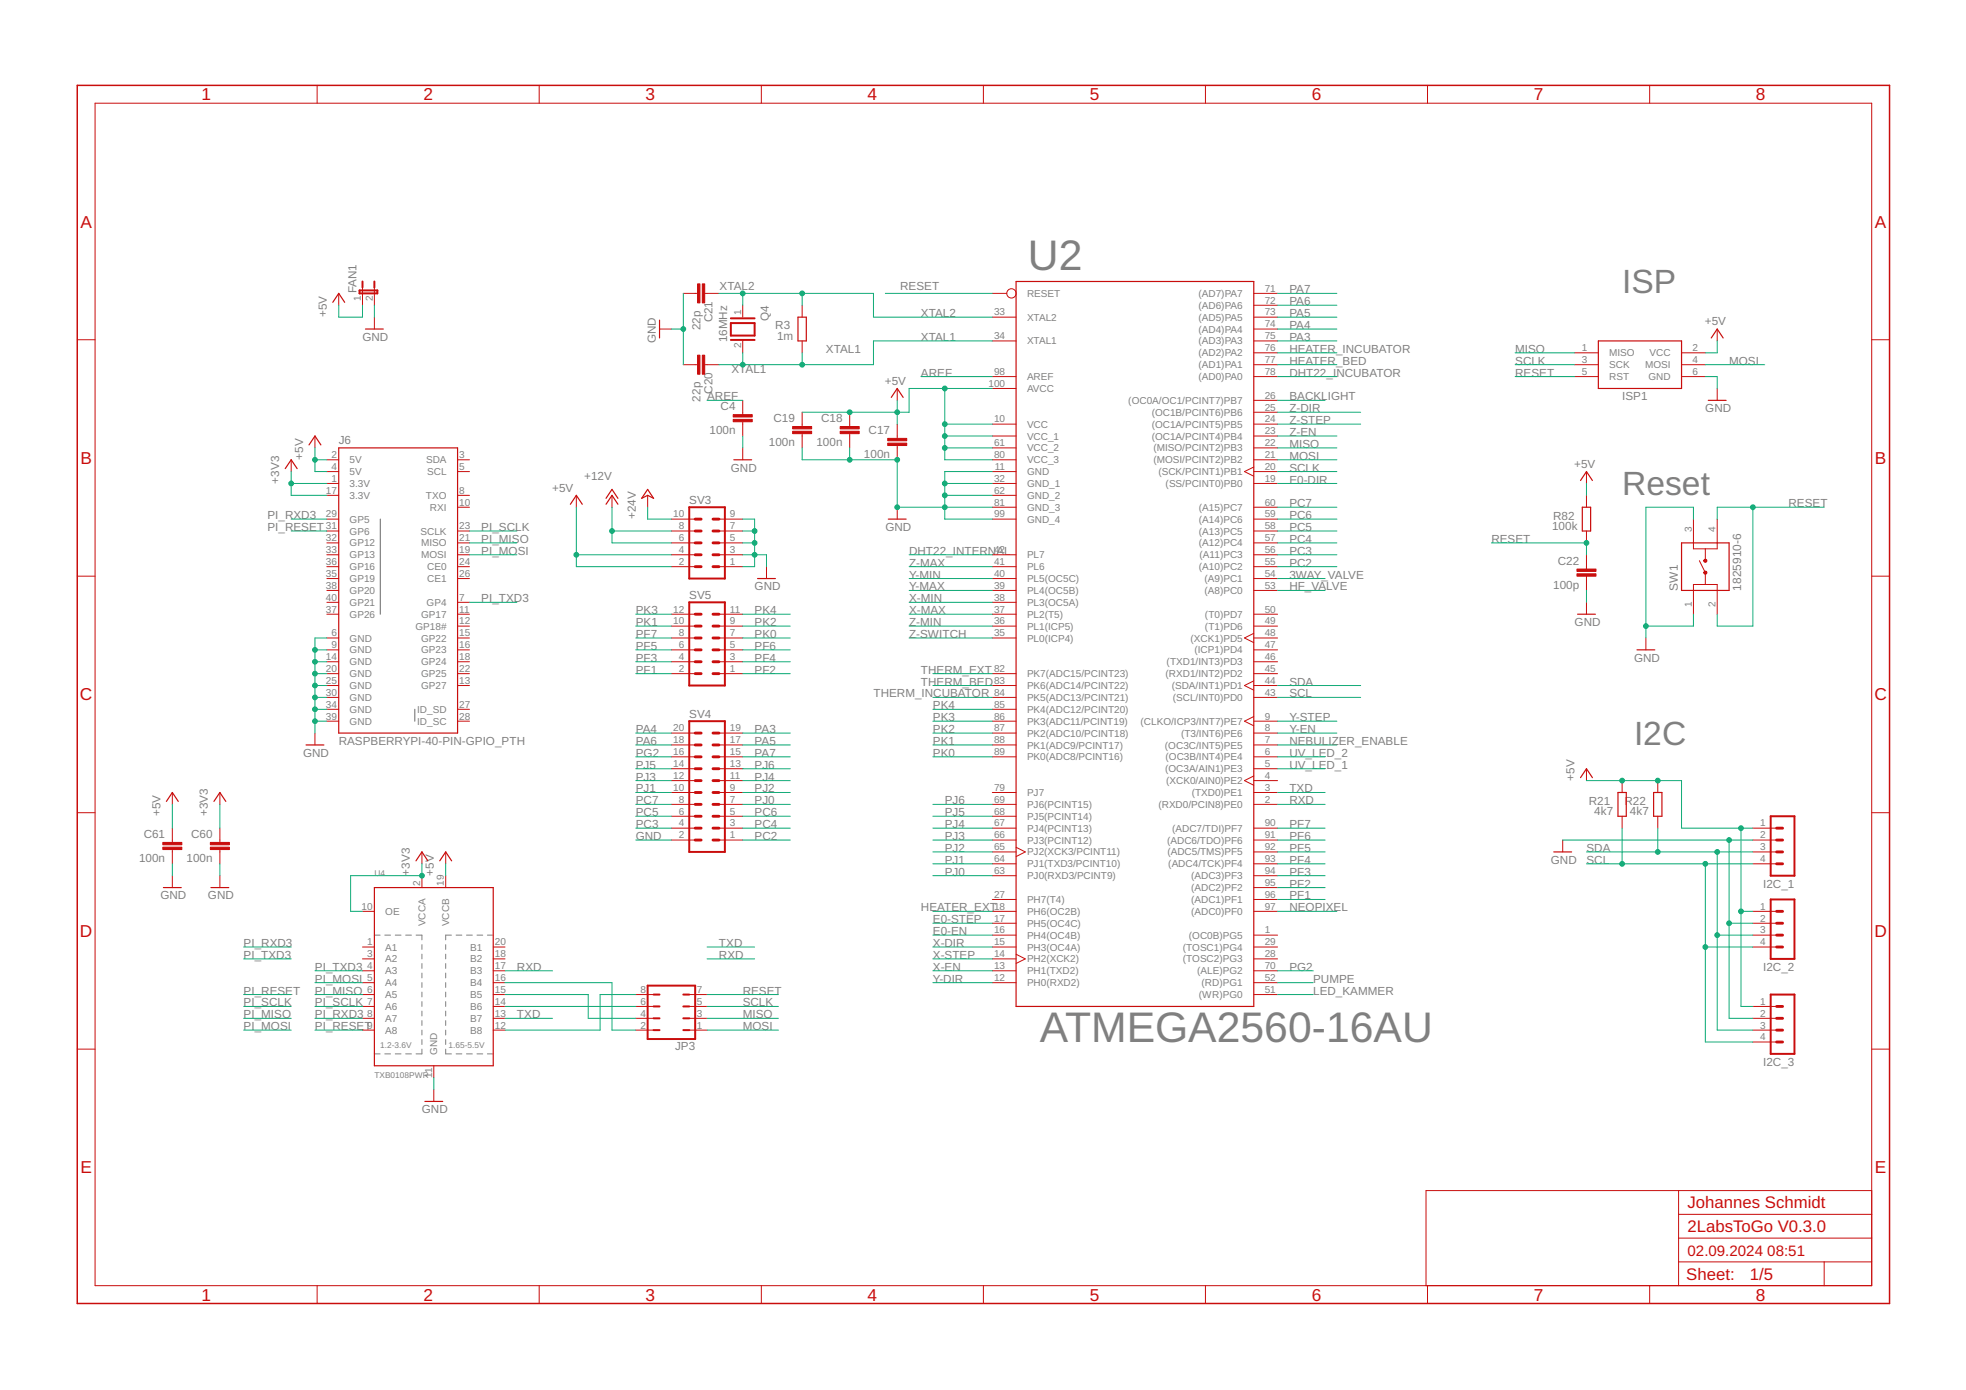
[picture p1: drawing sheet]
<svg xmlns="http://www.w3.org/2000/svg" width="420mm" height="297mm" viewBox="0 0 420 297" stroke-linecap="round" stroke-linejoin="round" font-family="sans-serif">
<g fill="none" stroke="#808080" stroke-width=".21">
<path d="M80 199.8h1.2M82.2 199.8h1.3M84.5 199.8h1.2M86.7 199.8h1.2M88.9 199.8h1.3v1.1M96.5 199.8h-1.3v1.1M97.5 199.8h1.2M99.7 199.8h1.2M101.9 199.8h1.3M104.2 199.8h1.2M90.2 201.9v1M90.2 203.9v1"/>
<path d="M90.2 205.9v1M90.2 207.9v1.1M90.2 210v1M90.2 212v1M90.2 214v1.1M90.2 216.1v1M90.2 218.1v1M95.2 201.9v1M95.2 203.9v1M95.2 205.9v1M95.2 207.9v1.1M95.2 210v1"/>
<path d="M95.2 212v1M95.2 214v1.1M95.2 216.1v1M95.2 218.1v1M80 225.2h1.2M82.2 225.2h1.3M84.5 225.2h1.2M86.7 225.2h1.2M90.2 224.2v1h-1.3M90.2 220.1v1.1M90.2 222.2v1M95.2 224.2v1h1.3"/>
<path d="M95.2 220.1v1.1M95.2 222.2v1M97.5 225.2h1.2M99.7 225.2h1.2M101.9 225.2h1.3M104.2 225.2h1.2"/>
</g>
<path d="M81.3 110.9v20.4M88.6 151.6v2.5" fill="none" stroke="#808080" stroke-width=".25"/>
<g fill="none" stroke="#c90d0c" stroke-width=".25">
<path d="M71.1 64.6l1.3-1.9 1.3 1.9M78.1 70.3h3.8M140.9 68.4v3.8M170.5 67.8h1.8v5.1h-1.8zM217.1 60.2h50.8v154.9h-50.8zM341.6 72.9h17.8v10.1h-17.8zM365.7 72.2l1.3-1.9 1.3 1.9M66 95.1l1.3-1.9 1.3 1.9M72.4 95.7h25.4v61h-25.4zM156.8 98.3h3.8M190.5 84.9l1.2-1.9 1.3 1.9M365.1 85.6h3.8"/>
<path d="M61 100.1l1.2-1.8 1.3 1.8M121.9 107.8l1.3-1.9 1.2 1.9M129.5 107.8l1.3-1.9 1.3 1.9M129.5 106.5l1.3-1.9 1.3 1.9M138.4 104.6l1.3 1.9-1.3-.6-1.3 .6zM189.8 110.9h3.9M337.8 102.7l1.2-1.9 1.3 1.9M338.2 108.4h1.7v5.1h-1.7zM359.4 116h10.1v10.2h-10.1zM161.9 123.6h3.8M337.1 131.3h3.9M349.8 138.9h3.9"/>
<path d="M65.4 159.2h3.8M35.6 171.3l1.2-1.9 1.3 1.9M45.7 171.3l1.3-1.9 1.3 1.9M337.8 166.2l1.2-1.9 1.3 1.9M345.8 169.4h1.8v5h-1.8zM353.4 169.4h1.8v5h-1.8zM34.9 189.7h3.8M45.1 189.7h3.8M80 189.7h25.4v38.1h-25.4zM88.9 184l1.3-1.9 1.2 1.9M94 184l1.2-1.9 1.3 1.9M332.1 182.1h3.8"/>
<path d="M90.8 235.4h3.8"/>
</g>
<g fill="none" stroke="#c90d0c" stroke-width=".21">
<path d="M67.8 18.2v3.9M115.2 18.2v3.9M162.7 18.2v3.9M210.2 18.2v3.9M257.6 18.2v3.9M305.1 18.2v3.9M352.6 18.2v3.9M20.3 22.1h379.7v252.6h-379.7zM16.5 72.6h3.8M72.4 62.7v2.5M77.5 61.4v3.8M80 61.4v3.8"/>
<path d="M80 67.8v2.5M140.9 70.3h2.6M146 77.9h3.1M146 62.7h3.1M150.6 77.9h3M150.6 62.7h3M158.7 65.2v2.6M158.7 72.9v2.5M171.4 65.2v2.6M171.4 72.9v2.5M212.1 62.7h3.1M212.1 67.8h5"/>
<path d="M212.1 72.9h5M267.9 77.9h5.1M267.9 62.7h5.1M267.9 70.3h5.1M267.9 67.8h5.1M267.9 72.9h5.1M267.9 65.2h5.1M267.9 75.4h5.1M336.5 77.9h5.1M336.5 75.4h5.1M359.4 77.9h5M359.4 75.4h5"/>
<path d="M367 70.3v2.6M400 72.6h3.8M62.2 98.3v2.5M67.3 93.2v2.5M69.8 98.3h2.6M97.8 98.3h2.5M158.7 85.6v3M158.7 90.1v3.1M158.7 95.7v2.6M171.4 88.1v3M171.4 92.7v3M181.6 88.1v3"/>
<path d="M181.6 92.7v3M191.7 83v2.6M191.7 90.6v3.1M191.7 95.2v3.1M212.1 80.5h5M212.1 83h5M212.1 90.6h5M212.1 93.2h5M212.1 95.7h5M212.1 98.3h5M267.9 80.5h5.1M267.9 90.6h5.1"/>
<path d="M267.9 93.2h5.1M267.9 95.7h5.1M267.9 98.3h5.1M267.9 85.6h5.1M267.9 88.1h5.1M267.9 99.8l-1.9 1 1.9 1M336.5 80.5h5.1M359.4 80.5h5M367 83v2.6M69.8 110.9h2.6M69.8 100.8h2.6M69.8 103.3h2.6"/>
<path d="M69.8 105.9h2.6M69.8 118.6h2.6M69.8 113.5h2.6M69.8 116h2.6M97.8 100.8h2.5M97.8 105.9h2.5M97.8 108.4h2.5M97.8 118.6h2.5M97.8 113.5h2.5M97.8 116h2.5M123.2 105.9v2.5M130.8 105.9v2.5"/>
<path d="M138.4 105.9v2.5M143.5 110.9h5.1M143.5 118.6h5.1M143.5 113.5h5.1M143.5 116h5.1M153.6 110.9h5.1M153.6 118.6h5.1M153.6 113.5h5.1M153.6 116h5.1M191.7 108.4v2.5M212.1 110.9h5M212.1 100.8h5"/>
<path d="M212.1 103.3h5M212.1 105.9h5M212.1 108.4h5M212.1 118.6h5M267.9 110.9h5.1M267.9 100.8h5.1M267.9 103.3h5.1M267.9 108.4h5.1M267.9 118.6h5.1M267.9 113.5h5.1M267.9 116h5.1M339 100.8v2.5"/>
<path d="M339 105.9v2.5M339 113.5v2.5M339 118.6v3M361.9 110.9v6.4h5.1v-6.4M363.2 119.8l1.2 2.6v2.5M364.4 117.3v2.5M16.5 123.1h3.8M69.8 121.1h2.6M69.8 123.6h2.6M69.8 126.2h2.6M69.8 128.7h2.6M69.8 131.3h2.6"/>
<path d="M69.8 136.3h2.6M69.8 138.9h2.6M97.8 121.1h2.5M97.8 123.6h2.5M97.8 128.7h2.5M97.8 131.3h2.5M97.8 133.8h2.5M97.8 136.3h2.5M97.8 138.9h2.5M143.5 121.1h5.1M143.5 131.3h5.1M143.5 133.8h5.1"/>
<path d="M143.5 136.3h5.1M143.5 138.9h5.1M153.6 121.1h5.1M153.6 131.3h5.1M153.6 133.8h5.1M153.6 136.3h5.1M153.6 138.9h5.1M163.8 121.1v2.5M212.1 121.1h5M212.1 123.6h5M212.1 126.2h5M212.1 128.7h5"/>
<path d="M212.1 131.3h5M212.1 133.8h5M212.1 136.3h5M267.9 121.1h5.1M267.9 123.6h5.1M267.9 126.2h5.1M267.9 131.3h5.1M267.9 133.8h5.1M267.9 136.3h5.1M267.9 135.3l-1.9 1 1.9 1M267.9 138.9h5.1M339 123.1v3.1"/>
<path d="M339 128.7v2.6M351.7 136.3v2.6M361.9 131.3v-6.4h5.1v6.4M400 123.1h3.8M67.3 156.7v2.5M69.8 144h2.6M69.8 146.5h2.6M69.8 149h2.6M69.8 151.6h2.6M69.8 154.1h2.6M69.8 141.4h2.6M97.8 144h2.5"/>
<path d="M97.8 146.5h2.5M97.8 151.6h2.5M97.8 154.1h2.5M97.8 141.4h2.5M143.5 144h5.1M143.5 156.7h5.1M143.5 159.2h5.1M143.5 141.4h5.1M153.6 144h5.1M153.6 156.7h5.1M153.6 159.2h5.1M153.6 141.4h5.1"/>
<path d="M212.1 144h5M212.1 146.5h5M212.1 149h5M212.1 151.6h5M212.1 154.1h5M212.1 156.7h5M212.1 159.2h5M267.9 144h5.1M267.9 146.5h5.1M267.9 149h5.1M267.9 154.1h5.1M267.9 156.7h5.1"/>
<path d="M267.9 159.2h5.1M267.9 141.4h5.1M267.9 145.5l-1.9 1 1.9 1M267.9 153.1l-1.9 1 1.9 1M16.5 173.7h3.8M36.8 169.4v2.5M36.8 177v3M47 169.4v2.5M47 177v3M143.5 161.7h5.1M143.5 171.9h5.1M143.5 169.4h5.1"/>
<path d="M143.5 174.4h5.1M143.5 177h5.1M143.5 179.5h5.1M143.5 164.3h5.1M143.5 166.8h5.1M153.6 161.7h5.1M153.6 171.9h5.1M153.6 169.4h5.1M153.6 174.4h5.1M153.6 177h5.1M153.6 179.5h5.1M153.6 164.3h5.1"/>
<path d="M153.6 166.8h5.1M212.1 161.7h5M212.1 171.9h5M212.1 169.4h5M212.1 174.4h5M212.1 177h5M212.1 179.5h5M267.9 161.7h5.1M267.9 171.9h5.1M267.9 169.4h5.1M267.9 177h5.1M267.9 179.5h5.1"/>
<path d="M267.9 164.3h5.1M267.9 165.8l-1.9 1 1.9 1M267.9 166.8h5.1M334 179.5v2.6M339 164.3v2.5M346.7 166.8v2.6M346.7 174.4v2.6M354.3 166.8v2.6M354.3 174.4v2.6M374.6 177h5.1M374.6 179.5h5.1M400 173.7h3.8"/>
<path d="M36.8 181.5v3.1M36.8 187.1v2.6M47 181.5v3.1M47 187.1v2.6M77.5 194.8h2.5M90.2 182.1v2.5M90.2 187.1v2.6M95.2 182.1v2.5M95.2 187.1v2.6M212.1 194.8h5M212.1 182.1h5M212.1 184.6h5"/>
<path d="M212.1 187.1h5M212.1 192.2h5M212.1 197.3h5M212.1 199.8h5M217.1 181.1l2 1-2 .9M267.9 194.8h5.1M267.9 182.1h5.1M267.9 184.6h5.1M267.9 187.1h5.1M267.9 192.2h5.1M267.9 199.8h5.1M267.9 189.7h5.1"/>
<path d="M374.6 194.8h5.1M374.6 182.1h5.1M374.6 184.6h5.1M374.6 197.3h5.1M374.6 199.8h5.1M77.5 202.4h2.5M77.5 204.9h2.5M77.5 207.5h2.5M77.5 210h2.5M77.5 212.5h2.5M77.5 215.1h2.5M77.5 217.6h2.5"/>
<path d="M105.4 202.4h2.5M105.4 204.9h2.5M105.4 207.5h2.5M105.4 210h2.5M105.4 212.5h2.5M105.4 215.1h2.5M105.4 217.6h2.5M135.9 212.5h3.8M135.9 215.1h3.8M135.9 217.6h3.8M147.3 212.5h3.8M147.3 215.1h3.8"/>
<path d="M147.3 217.6h3.8M212.1 202.4h5M212.1 204.9h5M212.1 207.5h5M212.1 210h5M217.1 203.9l2 1-2 1M267.9 202.4h5.1M267.9 204.9h5.1M267.9 207.5h5.1M267.9 210h5.1M267.9 212.5h5.1M374.6 202.4h5.1"/>
<path d="M374.6 215.1h5.1M374.6 217.6h5.1M16.5 224.2h3.8M77.5 220.1h2.5M92.7 227.8v2.5M92.7 232.8v2.6M105.4 220.1h2.5M135.9 220.1h3.8M147.3 220.1h3.8M374.6 220.1h5.1M374.6 222.7h5.1M400 224.2h3.8"/>
<path d="M358.7 254.4v20.3M358.7 259.5h41.3M400 254.4h-95.2v20.3M67.8 274.7v3.9M115.2 274.7v3.9M162.7 274.7v3.9M210.2 274.7v3.9M257.6 274.7v3.9M305.1 274.7v3.9M352.6 274.7v3.9M358.7 269.7h41.3M358.7 264.6h41.3"/>
<path d="M389.8 269.7v5"/>
<circle cx="216.2" cy="62.7" r=".99"/>
</g>
<g fill="#c90d0c" stroke="#c90d0c" stroke-width=".21">
<path d="M156.7 89.6h4.1v.5h-4.1z"/>
<path d="M156.7 88.6h4.1v.5h-4.1z"/>
<path d="M189.7 94.7h4.1v.5h-4.1z"/>
<path d="M189.7 93.7h4.1v.5h-4.1z"/>
<path d="M179.6 92.2h4v.5h-4z"/>
<path d="M179.6 91.1h4v.6h-4z"/>
<path d="M169.4 92.2h4.1v.5h-4.1z"/>
<path d="M169.4 91.1h4.1v.6h-4.1z"/>
<path d="M150.1 75.9h.5v4.1h-.5z"/>
<path d="M149.1 75.9h.5v4.1h-.5z"/>
<path d="M150.1 60.7h.5v4h-.5z"/>
<path d="M149.1 60.7h.5v4h-.5z"/>
<path d="M337 122.6h4.1v.5h-4.1z"/>
<path d="M337 121.6h4.1v.5h-4.1z"/>
<path d="M45 181h4v.5h-4z"/>
<path d="M45 180h4v.5h-4z"/>
<path d="M34.8 181h4.1v.5h-4.1z"/>
<path d="M34.8 180h4.1v.5h-4.1z"/>
</g>
<g fill="none" stroke="#c90d0c" stroke-width=".42">
<path d="M76.8 62.1h3.8v.6h-3.8zM77.5 60.2v1.2M80 60.2v1.2M156.2 69h5.1v2.7h-5.1zM156.2 72.6h5.1M156.2 68h5.1M147.3 108.4h7.6v15.2h-7.6zM147.3 128.7h7.6v17.8h-7.6zM147.3 154.1h7.6v28h-7.6zM378.4 174.4h5.1v12.7h-5.1zM378.4 192.2h5.1v12.7h-5.1zM138.4 210.6h10.2v11.4h-10.2z"/>
<path d="M139.7 217.6h1.2M139.7 215.1h1.2M139.7 212.5h1.2M146 217.6h1.3M146 215.1h1.3M146 212.5h1.3M378.4 212.5h5.1v12.7h-5.1zM139.7 220.1h1.2M146 220.1h1.3"/>
</g>
<path d="M16.5 18.2h387.3v260.4h-387.3z" fill="none" stroke="#c90d0c" stroke-width=".32"/>
<g fill="#c90d0c" stroke="#c90d0c" stroke-width=".21">
<path d="M364.3 122.1a.34 .34 0 0 1 .5 .2 .34 .34 0 0 1-.3 .4 .34 .34 0 0 1-.4-.3l.3-.2a.17 .17 0 0 1 .2 .2 .17 .17 0 0 1-.2 .1 .17 .17 0 0 1-.1-.1h-.2z" fill-rule="evenodd"/>
<path d="M364.3 119.5a.34 .34 0 0 1 .5 .2 .34 .34 0 0 1-.3 .5 .34 .34 0 0 1-.4-.4l.3-.1 .2 .1a.23 .23 0 0 1-.3 .2 .23 .23 0 0 1-.1-.3z" fill-rule="evenodd"/>
</g>
<g fill="none" stroke="#c90d0c" stroke-width=".61">
<path d="M148.6 116h1.2M148.6 118.6h1.2M148.6 110.9h1.2M148.6 113.5h1.2M152.4 116h1.2M152.4 118.6h1.2M152.4 110.9h1.2M152.4 113.5h1.2M148.6 121.1h1.2M148.6 138.9h1.2M148.6 131.3h1.2M148.6 133.8h1.2"/>
<path d="M148.6 136.3h1.2M152.4 121.1h1.2M152.4 138.9h1.2M152.4 131.3h1.2M152.4 133.8h1.2M152.4 136.3h1.2M148.6 156.7h1.2M148.6 159.2h1.2M148.6 141.4h1.2M148.6 144h1.2M152.4 156.7h1.2M152.4 159.2h1.2"/>
<path d="M152.4 141.4h1.2M152.4 144h1.2M148.6 179.5h1.2M148.6 177h1.2M148.6 174.4h1.2M148.6 169.4h1.2M148.6 171.9h1.2M148.6 161.7h1.2M148.6 164.3h1.2M148.6 166.8h1.2M152.4 179.5h1.2M152.4 177h1.2"/>
<path d="M152.4 174.4h1.2M152.4 169.4h1.2M152.4 171.9h1.2M152.4 161.7h1.2M152.4 164.3h1.2M152.4 166.8h1.2M379.7 179.5h1.3M379.7 177h1.3M379.7 182.1h1.3M379.7 184.6h1.3M379.7 199.8h1.3M379.7 197.3h1.3"/>
<path d="M379.7 194.8h1.3M379.7 202.4h1.3M379.7 217.6h1.3M379.7 215.1h1.3M379.7 220.1h1.3M379.7 222.7h1.3"/>
</g>
<g fill="none" stroke="#0dab76" stroke-width=".21">
<path d="M72.4 65.2v2.6h5.1v-2.6M80 65.2v2.6M143.5 70.3h2.5M146 62.7v15.2M153.6 62.7h33.1v5.1h25.4M158.7 62.7v2.5M158.7 75.4v2.5M171.4 62.7v2.5M171.4 75.4v2.5M189.2 62.7h22.9M212.1 72.9h-25.4v5h-33.1M273 70.3h12.7"/>
<path d="M273 62.7h12.7M273 75.4h12.7M273 77.9h12.7M273 67.8h12.7M273 72.9h12.7M273 65.2h12.7M323.8 75.4h12.7M323.8 77.9h12.7M364.4 77.9h12.7M367 72.9v2.5h-2.6M67.3 98.3h2.5M67.3 95.7v5.1h2.5"/>
<path d="M151.1 85.6h7.6M158.7 93.2v2.5M171.4 95.7v2.6h20.3v10.1h20.4M181.6 95.7v2.6M191.7 85.6v5M196.8 80.5h15.3M201.9 83v15.3h10.2M201.9 93.2h10.2M201.9 90.6h10.2M201.9 95.7h10.2M212.1 83h-17.8v5.1h-22.9M273 98.3h12.7"/>
<path d="M273 80.5h12.7M273 93.2h12.7M273 90.6h17.8M273 88.1h17.8M273 95.7h12.7M273 85.6h10.2M323.8 80.5h12.7M364.4 80.5h2.6v2.5M62.2 103.3h7.6M62.2 100.8v5.1h7.6M62.2 110.9h7.6M62.2 113.5h7.6"/>
<path d="M100.3 113.5h10.2M100.3 116h10.2M100.3 118.6h10.2M123.2 118.6h20.3M123.2 108.4v12.7h20.3M130.8 113.5h12.7M130.8 108.4v7.6h12.7M138.4 108.4v2.5h5.1M158.7 110.9h2.6v10.2h-2.6M158.7 113.5h2.6M158.7 116h2.6M158.7 118.6h5.1v2.5"/>
<path d="M194.3 118.6h17.8M201.9 103.3h10.2M201.9 105.9h10.2M212.1 100.8h-10.2v10.1h10.2M273 108.4h12.7M273 100.8h12.7M273 103.3h12.7M273 110.9h12.7M273 113.5h12.7M273 116h12.7M273 118.6h12.7M318.7 116h20.3v2.6"/>
<path d="M339 103.3v2.6M361.9 110.9v-2.5h-10.2v27.9M374.6 108.4v25.4h-7.6v-2.5M389.8 108.4h-22.8v2.5M67.3 138.9h2.5M69.8 136.3h-2.5v20.4M100.3 128.7h10.2M135.9 133.8h7.6M135.9 136.3h7.6M135.9 138.9h7.6M135.9 131.3h7.6M158.7 133.8h10.2"/>
<path d="M158.7 136.3h10.2M158.7 138.9h10.2M158.7 131.3h10.2M194.3 133.8h17.8M194.3 136.3h17.8M194.3 121.1h17.8M194.3 128.7h17.8M194.3 123.6h17.8M194.3 131.3h17.8M194.3 126.2h17.8M273 121.1h12.7M273 123.6h10.2"/>
<path d="M273 126.2h10.2M339 126.2v2.5M361.9 131.3v2.5h-10.2M67.3 154.1h2.5M67.3 151.6h2.5M67.3 149h2.5M67.3 146.5h2.5M67.3 144h2.5M67.3 141.4h2.5M135.9 144h7.6M135.9 141.4h7.6M135.9 156.7h7.6"/>
<path d="M135.9 159.2h7.6M158.7 144h10.2M158.7 141.4h10.2M158.7 156.7h10.2M158.7 159.2h10.2M199.4 154.1h12.7M199.4 151.6h12.7M199.4 149h12.7M199.4 146.5h12.7M199.4 144h12.7M199.4 156.7h12.7M199.4 159.2h12.7"/>
<path d="M273 154.1h12.7M273 149h17.8M273 146.5h17.8M273 156.7h12.7M273 159.2h12.7M36.8 171.9v5.1M47 171.9v5.1M135.9 179.5h7.6M135.9 166.8h7.6M135.9 177h7.6M135.9 169.4h7.6M135.9 171.9h7.6"/>
<path d="M135.9 161.7h7.6M135.9 164.3h7.6M135.9 174.4h7.6M158.7 179.5h10.2M158.7 166.8h10.2M158.7 177h10.2M158.7 169.4h10.2M158.7 171.9h10.2M158.7 161.7h10.2M158.7 164.3h10.2M158.7 174.4h10.2M199.4 179.5h12.7"/>
<path d="M199.4 177h12.7M199.4 171.9h12.7M199.4 161.7h12.7M199.4 174.4h12.7M273 179.5h10.2M273 177h10.2M273 169.4h10.2M273 171.9h10.2M273 161.7h10.2M273 164.3h10.2M334 179.5h40.6M339 166.8h20.4v10.2h15.2"/>
<path d="M346.7 177v7.6M354.3 177v5.1M369.5 179.5v38.1h5.1M372.1 177v38.1h2.5M36.8 184.6v2.5M47 184.6v2.5M90.2 184.6v2.5h-15.3v7.7h2.6M95.2 184.6v2.5M199.4 197.3h12.7M199.4 199.8h12.7M199.4 182.1h12.7M199.4 184.6h12.7"/>
<path d="M199.4 194.8h12.7M199.4 187.1h12.7M273 182.1h10.2M273 184.6h10.2M273 194.8h12.7M273 187.1h10.2M273 192.2h10.2M273 189.7h10.2M339 182.1h35.6M339 184.6h35.6M364.4 184.6v38.1h10.2M367 182.1v38h7.6"/>
<path d="M367 199.8h7.6M369.5 197.3h5.1M372.1 194.8h2.5M52.1 217.6h10.1M52.1 204.9h10.1M52.1 202.4h10.1M52.1 212.5h10.1M52.1 215.1h10.1M67.3 217.6h10.2M67.3 207.5h10.2M67.3 210h10.2M67.3 212.5h10.2"/>
<path d="M67.3 215.1h10.2M107.9 217.6h10.2M107.9 212.5h17.8v5.1h10.2M107.9 207.5h10.2M107.9 210h22.9v10.1h5.1M107.9 215.1h28M135.9 212.5h-7.7v7.6h-20.3M151.1 217.6h15.2M151.1 204.9h10.2M151.1 202.4h10.2M151.1 212.5h15.2M151.1 215.1h15.2"/>
<path d="M199.4 207.5h12.7M199.4 204.9h12.7M199.4 202.4h12.7M199.4 210h12.7M273 207.5h7.6M273 210h7.6M273 212.5h7.6M364.4 202.4h10.2M52.1 220.1h10.1M67.3 220.1h10.2M92.7 230.3v2.5M151.1 220.1h15.2"/>
</g>
<g fill="#0dab76" stroke="#0dab76" stroke-width=".21">
<circle cx="369.5" cy="179.5" r=".51"/>
<circle cx="369.5" cy="197.3" r=".51"/>
<circle cx="351.7" cy="133.8" r=".51"/>
<circle cx="191.7" cy="98.3" r=".51"/>
<circle cx="181.6" cy="98.3" r=".51"/>
<circle cx="191.7" cy="108.4" r=".51"/>
<circle cx="201.9" cy="108.4" r=".51"/>
<circle cx="201.9" cy="103.3" r=".51"/>
<circle cx="201.9" cy="105.9" r=".51"/>
<circle cx="146" cy="70.3" r=".51"/>
<circle cx="67.3" cy="154.1" r=".51"/>
<circle cx="67.3" cy="151.6" r=".51"/>
<circle cx="67.3" cy="149" r=".51"/>
<circle cx="67.3" cy="146.5" r=".51"/>
<circle cx="67.3" cy="144" r=".51"/>
<circle cx="67.3" cy="141.4" r=".51"/>
<circle cx="67.3" cy="138.9" r=".51"/>
<circle cx="161.3" cy="113.5" r=".51"/>
<circle cx="161.3" cy="116" r=".51"/>
<circle cx="161.3" cy="118.6" r=".51"/>
<circle cx="374.6" cy="108.4" r=".51"/>
<circle cx="339" cy="116" r=".51"/>
<circle cx="354.3" cy="182.1" r=".51"/>
<circle cx="367" cy="182.1" r=".51"/>
<circle cx="367" cy="199.8" r=".51"/>
<circle cx="346.7" cy="184.6" r=".51"/>
<circle cx="364.4" cy="184.6" r=".51"/>
<circle cx="364.4" cy="202.4" r=".51"/>
<circle cx="191.7" cy="88.1" r=".51"/>
<circle cx="201.9" cy="83" r=".51"/>
<circle cx="181.6" cy="88.1" r=".51"/>
<circle cx="201.9" cy="95.7" r=".51"/>
<circle cx="201.9" cy="93.2" r=".51"/>
<circle cx="201.9" cy="90.6" r=".51"/>
<circle cx="67.3" cy="98.3" r=".51"/>
<circle cx="346.7" cy="166.8" r=".51"/>
<circle cx="354.3" cy="166.8" r=".51"/>
<circle cx="372.1" cy="177" r=".51"/>
<circle cx="372.1" cy="194.8" r=".51"/>
<circle cx="123.2" cy="118.6" r=".51"/>
<circle cx="158.7" cy="62.7" r=".51"/>
<circle cx="171.4" cy="62.7" r=".51"/>
<circle cx="62.2" cy="103.3" r=".51"/>
<circle cx="90.2" cy="187.1" r=".51"/>
<circle cx="130.8" cy="113.5" r=".51"/>
<circle cx="171.4" cy="77.9" r=".51"/>
<circle cx="158.7" cy="77.9" r=".51"/>
</g>
<g font-size="9.1" fill="#808080">
<text x="219.7" y="57.6">U2</text>
<text x="222.2" y="222.7">ATMEGA2560-16AU</text>
</g>
<g font-size="7.2" fill="#808080">
<text x="346.7" y="62.7">ISP</text>
<text x="346.7" y="105.9">Reset</text>
<text x="349.2" y="159.2">I2C</text>
</g>
<g font-size="3.7" fill="#c90d0c">
<text x="43" y="21.4">1</text>
<text x="90.5" y="21.4">2</text>
<text x="138" y="21.4">3</text>
<text x="185.4" y="21.4">4</text>
<text x="232.9" y="21.4">5</text>
<text x="280.3" y="21.4">6</text>
<text x="327.8" y="21.4">7</text>
<text x="375.3" y="21.4">8</text>
<text x="17.2" y="48.6">A</text>
<text x="400.7" y="48.6">A</text>
<text x="17.2" y="99.2">B</text>
<text x="400.7" y="99.2">B</text>
<text x="17.1" y="149.7">C</text>
<text x="400.6" y="149.7">C</text>
<text x="17.1" y="200.2">D</text>
<text x="400.6" y="200.2">D</text>
<text x="17.2" y="250.8">E</text>
<text x="400.7" y="250.8">E</text>
<text x="43" y="277.9">1</text>
<text x="90.5" y="277.9">2</text>
<text x="138" y="277.9">3</text>
<text x="185.4" y="277.9">4</text>
<text x="232.9" y="277.9">5</text>
<text x="280.3" y="277.9">6</text>
<text x="327.8" y="277.9">7</text>
<text x="375.3" y="277.9">8</text>
</g>
<g font-size="3.6" fill="#c90d0c">
<text x="360.6" y="258.2">Johannes Schmidt</text>
<text x="360.6" y="263.3">2LabsToGo V0.3.0</text>
<text x="360.4" y="273.6">Sheet:</text>
<text x="374" y="273.5">1/5</text>
</g>
<g font-size="3.2" fill="#c90d0c">
<text x="360.6" y="268.4">02.09.2024</text>
<text x="377.7" y="268.4">08:51</text>
</g>
<g font-size="2.5" fill="#808080">
<text x="76.2" y="62.7" transform="rotate(-90 76.2 62.7)">FAN1</text>
<text x="153.8" y="61.9">XTAL2</text>
<text x="192.4" y="62.1">RESET</text>
<text x="275.6" y="65.2">PA6</text>
<text x="275.6" y="62.7">PA7</text>
<text x="69.8" y="67.8" transform="rotate(-90 69.8 67.8)">+5V</text>
<text x="149.7" y="70.6" transform="rotate(-90 149.7 70.6)">22p</text>
<text x="152.3" y="68.9" transform="rotate(-90 152.3 68.9)">C21</text>
<text x="164.3" y="68.6" transform="rotate(-90 164.3 68.6)">Q4</text>
<text x="165.7" y="70.4">R3</text>
<text x="196.8" y="67.8">XTAL2</text>
<text x="275.6" y="70.3">PA4</text>
<text x="275.6" y="67.8">PA5</text>
<text x="364.4" y="69.5">+5V</text>
<text x="77.5" y="72.8">GND</text>
<text x="140.2" y="73.3" transform="rotate(-90 140.2 73.3)">GND</text>
<text x="155.4" y="73.1" transform="rotate(-90 155.4 73.1)">16MHz</text>
<text x="166.1" y="72.6">1m</text>
<text x="176.5" y="75.4">XTAL1</text>
<text x="196.8" y="72.8">XTAL1</text>
<text x="275.6" y="75.4">HEATER_INCUBATOR</text>
<text x="275.6" y="77.9">HEATER_BED</text>
<text x="275.6" y="72.8">PA3</text>
<text x="323.8" y="75.4">MISO</text>
<text x="323.8" y="77.9">SCLK</text>
<text x="369.5" y="77.9">MOSI</text>
<text x="156.3" y="79.7">XTAL1</text>
<text x="189.1" y="82.2">+5V</text>
<text x="196.8" y="80.5">AREF</text>
<text x="275.6" y="80.5">DHT22_INCUBATOR</text>
<text x="323.8" y="80.5">RESET</text>
<text x="149.7" y="85.8" transform="rotate(-90 149.7 85.8)">22p</text>
<text x="151.1" y="85.5">AREF</text>
<text x="152.3" y="84.2" transform="rotate(-90 152.3 84.2)">C20</text>
<text x="154" y="87.7">C4</text>
<text x="275.6" y="88.1">Z-DIR</text>
<text x="275.6" y="85.5">BACKLIGHT</text>
<text x="346.7" y="85.5">ISP1</text>
<text x="364.4" y="88.1">GND</text>
<text x="72.4" y="94.9">J6</text>
<text x="151.6" y="92.8">100n</text>
<text x="164.3" y="95.3">100n</text>
<text x="165.3" y="90.2">C19</text>
<text x="174.5" y="95.3">100n</text>
<text x="175.5" y="90.2">C18</text>
<text x="185.6" y="92.8">C17</text>
<text x="275.6" y="93.2">Z-EN</text>
<text x="275.6" y="90.6">Z-STEP</text>
<text x="275.6" y="95.7">MISO</text>
<text x="64.8" y="98.2" transform="rotate(-90 64.8 98.2)">+5V</text>
<text x="156.2" y="100.8">GND</text>
<text x="184.6" y="97.9">100n</text>
<text x="275.6" y="98.2">MOSI</text>
<text x="275.6" y="100.8">SCLK</text>
<text x="336.4" y="100">+5V</text>
<text x="59.7" y="103.3" transform="rotate(-90 59.7 103.3)">+3V3</text>
<text x="118" y="105.1">+5V</text>
<text x="124.9" y="102.6">+12V</text>
<text x="147.3" y="107.6">SV3</text>
<text x="275.6" y="103.3">E0-DIR</text>
<text x="57.1" y="110.9">PI_RXD3</text>
<text x="57.1" y="113.5">PI_RESET</text>
<text x="102.9" y="113.5">PI_SCLK</text>
<text x="135.9" y="110.9" transform="rotate(-90 135.9 110.9)">+24V</text>
<text x="189.2" y="113.5">GND</text>
<text x="275.6" y="108.4">PC7</text>
<text x="275.6" y="110.9">PC6</text>
<text x="275.6" y="113.5">PC5</text>
<text x="331.7" y="113.2">100k</text>
<text x="331.9" y="111">R82</text>
<text x="382.2" y="108.4">RESET</text>
<text x="102.9" y="116">PI_MISO</text>
<text x="102.9" y="118.6">PI_MOSI</text>
<text x="194.3" y="118.6">DHT22_INTERNAL</text>
<text x="275.6" y="116">PC4</text>
<text x="275.6" y="118.6">PC3</text>
<text x="318.7" y="116">RESET</text>
<text x="194.3" y="123.6">Y-MIN</text>
<text x="194.3" y="121.1">Z-MAX</text>
<text x="275.6" y="123.6">3WAY_VALVE</text>
<text x="275.6" y="121.1">PC2</text>
<text x="331.9" y="125.8">100p</text>
<text x="332.9" y="120.7">C22</text>
<text x="102.9" y="128.7">PI_TXD3</text>
<text x="135.9" y="131.3">PK3</text>
<text x="147.3" y="128">SV5</text>
<text x="161.3" y="126.2">GND</text>
<text x="161.3" y="131.3">PK4</text>
<text x="194.3" y="128.7">X-MIN</text>
<text x="194.3" y="131.3">X-MAX</text>
<text x="194.3" y="126.2">Y-MAX</text>
<text x="275.6" y="126.2">HF_VALVE</text>
<text x="358.6" y="126.2" transform="rotate(-90 358.6 126.2)">SW1</text>
<text x="372.1" y="126.2" transform="rotate(-90 372.1 126.2)">1825910-6</text>
<text x="135.9" y="136.3">PF7</text>
<text x="135.9" y="133.8">PK1</text>
<text x="161.3" y="136.3">PK0</text>
<text x="161.3" y="133.8">PK2</text>
<text x="194.3" y="133.8">Z-MIN</text>
<text x="194.3" y="136.3">Z-SWITCH</text>
<text x="336.5" y="133.8">GND</text>
<text x="135.9" y="144">PF1</text>
<text x="135.9" y="141.4">PF3</text>
<text x="135.9" y="138.9">PF5</text>
<text x="161.3" y="144">PF2</text>
<text x="161.3" y="141.4">PF4</text>
<text x="161.3" y="138.9">PF6</text>
<text x="196.8" y="144">THERM_EXT</text>
<text x="349.2" y="141.4">GND</text>
<text x="186.7" y="149">THERM_INCUBATOR</text>
<text x="196.8" y="146.5">THERM_BED</text>
<text x="275.6" y="146.5">SDA</text>
<text x="275.6" y="149">SCL</text>
<text x="147.3" y="153.4">SV4</text>
<text x="199.4" y="154.1">PK3</text>
<text x="199.4" y="151.6">PK4</text>
<text x="275.6" y="154.1">Y-STEP</text>
<text x="64.8" y="161.7">GND</text>
<text x="72.4" y="159.2">RASPBERRYPI-40-PIN-GPIO_PTH</text>
<text x="135.9" y="156.7">PA4</text>
<text x="135.9" y="159.2">PA6</text>
<text x="135.9" y="161.7">PG2</text>
<text x="161.3" y="156.7">PA3</text>
<text x="161.3" y="159.2">PA5</text>
<text x="161.3" y="161.7">PA7</text>
<text x="199.4" y="161.7">PK0</text>
<text x="199.4" y="159.2">PK1</text>
<text x="199.4" y="156.7">PK2</text>
<text x="275.6" y="156.7">Y-EN</text>
<text x="275.6" y="159.2">NEBULIZER_ENABLE</text>
<text x="275.6" y="161.7">UV_LED_2</text>
<text x="135.9" y="164.3">PJ5</text>
<text x="135.9" y="166.8">PJ3</text>
<text x="161.3" y="164.3">PJ6</text>
<text x="161.3" y="166.8">PJ4</text>
<text x="275.6" y="164.3">UV_LED_1</text>
<text x="336.5" y="166.8" transform="rotate(-90 336.5 166.8)">+5V</text>
<text x="135.9" y="171.9">PC7</text>
<text x="135.9" y="169.4">PJ1</text>
<text x="161.3" y="169.4">PJ2</text>
<text x="161.3" y="171.9">PJ0</text>
<text x="201.9" y="171.9">PJ6</text>
<text x="275.6" y="169.4">TXD</text>
<text x="275.6" y="171.9">RXD</text>
<text x="339.5" y="172">R21</text>
<text x="347.2" y="172">R22</text>
<text x="30.7" y="179.1">C61</text>
<text x="34.3" y="174.4" transform="rotate(-90 34.3 174.4)">+5V</text>
<text x="40.9" y="179.1">C60</text>
<text x="44.4" y="174.4" transform="rotate(-90 44.4 174.4)">+3V3</text>
<text x="135.9" y="179.5">GND</text>
<text x="135.9" y="174.4">PC5</text>
<text x="135.9" y="177">PC3</text>
<text x="161.3" y="174.4">PC6</text>
<text x="161.3" y="177">PC4</text>
<text x="161.3" y="179.5">PC2</text>
<text x="201.9" y="174.4">PJ5</text>
<text x="201.9" y="177">PJ4</text>
<text x="201.9" y="179.5">PJ3</text>
<text x="275.6" y="179.5">PF6</text>
<text x="275.6" y="177">PF7</text>
<text x="340.7" y="174.2">4k7</text>
<text x="348.3" y="174.2">4k7</text>
<text x="29.7" y="184.2">100n</text>
<text x="39.9" y="184.2">100n</text>
<text x="201.9" y="182.1">PJ2</text>
<text x="201.9" y="184.6">PJ1</text>
<text x="275.6" y="184.6">PF4</text>
<text x="275.6" y="182.1">PF5</text>
<text x="331.4" y="184.6">GND</text>
<text x="339.1" y="182.1">SDA</text>
<text x="339.1" y="184.6">SCL</text>
<text x="87.6" y="187.1" transform="rotate(-90 87.6 187.1)">+3V3</text>
<text x="92.7" y="187.1" transform="rotate(-90 92.7 187.1)">+5V</text>
<text x="201.9" y="187.1">PJ0</text>
<text x="275.6" y="189.7">PF2</text>
<text x="275.6" y="187.1">PF3</text>
<text x="376.8" y="189.7">I2C_1</text>
<text x="34.3" y="192.2">GND</text>
<text x="44.4" y="192.2">GND</text>
<text x="196.8" y="194.7">HEATER_EXT</text>
<text x="199.4" y="197.3">E0-STEP</text>
<text x="275.6" y="194.7">NEOPIXEL</text>
<text x="275.6" y="192.2">PF1</text>
<text x="52.1" y="202.4">PI_RXD3</text>
<text x="153.7" y="202.4">TXD</text>
<text x="199.4" y="199.8">E0-EN</text>
<text x="199.4" y="202.4">X-DIR</text>
<text x="52.1" y="204.9">PI_TXD3</text>
<text x="67.3" y="210">PI_MOSI</text>
<text x="67.3" y="207.4">PI_TXD3</text>
<text x="110.5" y="207.4">RXD</text>
<text x="153.7" y="204.9">RXD</text>
<text x="199.4" y="207.4">X-EN</text>
<text x="199.4" y="204.9">X-STEP</text>
<text x="199.4" y="210">Y-DIR</text>
<text x="275.6" y="207.4">PG2</text>
<text x="280.6" y="210">PUMPE</text>
<text x="376.8" y="207.4">I2C_2</text>
<text x="52.1" y="212.5">PI_RESET</text>
<text x="52.1" y="215.1">PI_SCLK</text>
<text x="67.3" y="215.1">PI_SCLK</text>
<text x="67.3" y="212.5">PI_MISO</text>
<text x="158.7" y="212.5">RESET</text>
<text x="158.7" y="215.1">SCLK</text>
<text x="280.6" y="212.5">LED_KAMMER</text>
<text x="52.1" y="217.6">PI_MISO</text>
<text x="52.1" y="220.1">PI_MOSI</text>
<text x="67.3" y="217.6">PI_RXD3</text>
<text x="67.3" y="220.1">PI_RESET</text>
<text x="110.5" y="217.6">TXD</text>
<text x="158.7" y="217.6">MISO</text>
<text x="158.7" y="220.1">MOSI</text>
<text x="144.3" y="224.5">JP3</text>
<text x="376.8" y="227.8">I2C_3</text>
<text x="90.2" y="237.9">GND</text>
</g>
<g font-size="2.1" fill="#808080">
<text x="77.1" y="64.2" transform="rotate(-90 77.1 64.2)">1</text>
<text x="79.6" y="64.2" transform="rotate(-90 79.6 64.2)">2</text>
<text x="219.5" y="63.5">RESET</text>
<text x="256.1" y="63.5">(AD7)PA7</text>
<text x="256.1" y="66">(AD6)PA6</text>
<text x="270.3" y="62.3">71</text>
<text x="270.3" y="64.9">72</text>
<text x="158.4" y="67.4" transform="rotate(-90 158.4 67.4)">1</text>
<text x="212.4" y="67.4">33</text>
<text x="219.5" y="68.5">XTAL2</text>
<text x="256.1" y="68.5">(AD5)PA5</text>
<text x="256.1" y="71.1">(AD4)PA4</text>
<text x="270.3" y="67.4">73</text>
<text x="270.3" y="70">74</text>
<text x="158.4" y="74.4" transform="rotate(-90 158.4 74.4)">2</text>
<text x="212.4" y="72.5">34</text>
<text x="219.5" y="73.6">XTAL1</text>
<text x="256.1" y="73.6">(AD3)PA3</text>
<text x="256.1" y="76.2">(AD2)PA2</text>
<text x="270.3" y="72.5">75</text>
<text x="270.3" y="75">76</text>
<text x="270.3" y="77.6">77</text>
<text x="338.1" y="75">1</text>
<text x="338.1" y="77.6">3</text>
<text x="343.9" y="76.2">MISO</text>
<text x="352.5" y="76.2">VCC</text>
<text x="361.7" y="77.6">4</text>
<text x="361.7" y="75">2</text>
<text x="211.3" y="82.7">100</text>
<text x="212.4" y="80.1">98</text>
<text x="219.5" y="81.2">AREF</text>
<text x="219.5" y="83.8">AVCC</text>
<text x="256.1" y="78.7">(AD1)PA1</text>
<text x="256.1" y="81.2">(AD0)PA0</text>
<text x="270.3" y="80.1">78</text>
<text x="338.1" y="80.1">5</text>
<text x="343.9" y="78.7">SCK</text>
<text x="343.9" y="81.2">RST</text>
<text x="351.6" y="78.7">MOSI</text>
<text x="352.3" y="81.2">GND</text>
<text x="361.7" y="80.1">6</text>
<text x="241.1" y="86.3">(OC0A/OC1/PCINT7)PB7</text>
<text x="246.1" y="88.8">(OC1B/PCINT6)PB6</text>
<text x="270.3" y="85.2">26</text>
<text x="270.3" y="87.7">25</text>
<text x="212.4" y="90.3">10</text>
<text x="212.4" y="95.4">61</text>
<text x="219.5" y="91.4">VCC</text>
<text x="219.5" y="93.9">VCC_1</text>
<text x="246.1" y="91.4">(OC1A/PCINT5)PB5</text>
<text x="246.1" y="93.9">(OC1A/PCINT4)PB4</text>
<text x="270.3" y="90.3">24</text>
<text x="270.3" y="92.8">23</text>
<text x="270.3" y="95.4">22</text>
<text x="70.8" y="100.4">4</text>
<text x="70.8" y="97.9">2</text>
<text x="74.7" y="101.5">5V</text>
<text x="74.7" y="99">5V</text>
<text x="91.1" y="99">SDA</text>
<text x="91.3" y="101.5">SCL</text>
<text x="98.1" y="97.9">3</text>
<text x="98.1" y="100.4">5</text>
<text x="212.4" y="97.9">80</text>
<text x="212.6" y="100.4">11</text>
<text x="219.5" y="96.5">VCC_2</text>
<text x="219.5" y="99">VCC_3</text>
<text x="219.5" y="101.5">GND</text>
<text x="246.5" y="96.5">(MISO/PCINT2)PB3</text>
<text x="246.5" y="99">(MOSI/PCINT2)PB2</text>
<text x="247.6" y="101.5">(SCK/PCINT1)PB1</text>
<text x="270.3" y="97.9">21</text>
<text x="270.3" y="100.4">20</text>
<text x="69.7" y="105.5">17</text>
<text x="70.8" y="103">1</text>
<text x="74.7" y="104.1">3.3V</text>
<text x="74.7" y="106.6">3.3V</text>
<text x="91" y="106.6">TXO</text>
<text x="98.1" y="105.5">8</text>
<text x="212.4" y="103">32</text>
<text x="212.4" y="105.5">62</text>
<text x="219.5" y="104.1">GND_1</text>
<text x="219.5" y="106.6">GND_2</text>
<text x="249.1" y="104.1">(SS/PCINT0)PB0</text>
<text x="270.3" y="103">19</text>
<text x="69.7" y="110.6">29</text>
<text x="69.7" y="113.1">31</text>
<text x="74.7" y="111.7">GP5</text>
<text x="91.9" y="109.2">RXI</text>
<text x="98.1" y="113.1">23</text>
<text x="98.1" y="108">10</text>
<text x="143.9" y="110.6">10</text>
<text x="145.1" y="113.1">8</text>
<text x="156" y="113.1">7</text>
<text x="156" y="110.6">9</text>
<text x="212.4" y="110.6">99</text>
<text x="212.4" y="108">81</text>
<text x="219.5" y="111.7">GND_4</text>
<text x="219.5" y="109.2">GND_3</text>
<text x="256.2" y="109.2">(A15)PC7</text>
<text x="256.2" y="111.7">(A14)PC6</text>
<text x="270.3" y="108">60</text>
<text x="270.3" y="110.6">59</text>
<text x="270.3" y="113.1">58</text>
<text x="361.6" y="113.7" transform="rotate(-90 361.6 113.7)">3</text>
<text x="366.6" y="113.7" transform="rotate(-90 366.6 113.7)">4</text>
<text x="69.7" y="115.7">32</text>
<text x="69.7" y="118.2">33</text>
<text x="74.7" y="114.2">GP6</text>
<text x="74.7" y="116.8">GP12</text>
<text x="74.7" y="119.3">GP13</text>
<text x="89.9" y="114.2">SCLK</text>
<text x="90" y="119.3">MOSI</text>
<text x="90" y="116.8">MISO</text>
<text x="98.1" y="118.2">19</text>
<text x="98.1" y="115.7">21</text>
<text x="145.1" y="118.2">4</text>
<text x="145.1" y="115.7">6</text>
<text x="156" y="118.2">3</text>
<text x="156" y="115.7">5</text>
<text x="212.4" y="118.2">42</text>
<text x="219.5" y="119.3">PL7</text>
<text x="256.2" y="114.2">(A13)PC5</text>
<text x="256.2" y="116.8">(A12)PC4</text>
<text x="256.4" y="119.3">(A11)PC3</text>
<text x="270.3" y="115.7">57</text>
<text x="270.3" y="118.2">56</text>
<text x="69.7" y="123.3">35</text>
<text x="69.7" y="120.7">36</text>
<text x="69.7" y="125.8">38</text>
<text x="74.7" y="124.4">GP19</text>
<text x="74.7" y="121.9">GP16</text>
<text x="91.3" y="124.4">CE1</text>
<text x="91.3" y="121.9">CE0</text>
<text x="98.1" y="123.3">26</text>
<text x="98.1" y="120.7">24</text>
<text x="145.1" y="120.7">2</text>
<text x="156" y="120.7">1</text>
<text x="212.4" y="120.7">41</text>
<text x="212.4" y="123.3">40</text>
<text x="212.4" y="125.8">39</text>
<text x="219.5" y="121.9">PL6</text>
<text x="219.5" y="124.4">PL5(OC5C)</text>
<text x="256.2" y="121.9">(A10)PC2</text>
<text x="257.4" y="124.4">(A9)PC1</text>
<text x="270.3" y="120.7">55</text>
<text x="270.3" y="123.3">54</text>
<text x="270.3" y="125.8">53</text>
<text x="69.7" y="130.9">37</text>
<text x="69.7" y="128.4">40</text>
<text x="74.7" y="126.9">GP20</text>
<text x="74.7" y="129.5">GP21</text>
<text x="91.2" y="129.5">GP4</text>
<text x="98.1" y="128.4">7</text>
<text x="98.1" y="130.9">11</text>
<text x="143.9" y="130.9">12</text>
<text x="156" y="130.9">11</text>
<text x="212.4" y="128.4">38</text>
<text x="212.4" y="130.9">37</text>
<text x="219.5" y="126.9">PL4(OC5B)</text>
<text x="219.5" y="129.5">PL3(OC5A)</text>
<text x="257.4" y="126.9">(A8)PC0</text>
<text x="270.3" y="130.9">50</text>
<text x="361.6" y="129.7" transform="rotate(-90 361.6 129.7)">1</text>
<text x="366.6" y="129.7" transform="rotate(-90 366.6 129.7)">2</text>
<text x="70.8" y="136">6</text>
<text x="74.7" y="137.1">GND</text>
<text x="74.7" y="132">GP26</text>
<text x="88.8" y="134.6">GP18#</text>
<text x="90" y="132">GP17</text>
<text x="90" y="137.1">GP22</text>
<text x="98.1" y="136">15</text>
<text x="98.1" y="133.4">12</text>
<text x="143.9" y="133.4">10</text>
<text x="145.1" y="136">8</text>
<text x="156" y="136">7</text>
<text x="156" y="133.4">9</text>
<text x="212.4" y="133.4">36</text>
<text x="212.4" y="136">35</text>
<text x="219.5" y="132">PL2(T5)</text>
<text x="219.5" y="134.6">PL1(ICP5)</text>
<text x="219.5" y="137.1">PL0(ICP4)</text>
<text x="254.4" y="137.1">(XCK1)PD5</text>
<text x="257.5" y="132">(T0)PD7</text>
<text x="257.5" y="134.6">(T1)PD6</text>
<text x="270.3" y="133.4">49</text>
<text x="270.3" y="136">48</text>
<text x="69.7" y="143.6">20</text>
<text x="69.7" y="141.1">14</text>
<text x="70.8" y="138.5">9</text>
<text x="74.7" y="139.6">GND</text>
<text x="74.7" y="142.2">GND</text>
<text x="90" y="142.2">GP24</text>
<text x="90" y="139.6">GP23</text>
<text x="98.1" y="143.6">22</text>
<text x="98.1" y="141.1">18</text>
<text x="98.1" y="138.5">16</text>
<text x="145.1" y="143.6">2</text>
<text x="145.1" y="141.1">4</text>
<text x="145.1" y="138.5">6</text>
<text x="156" y="143.6">1</text>
<text x="156" y="141.1">3</text>
<text x="156" y="138.5">5</text>
<text x="212.4" y="143.6">82</text>
<text x="249.3" y="142.2">(TXD1/INT3)PD3</text>
<text x="255.3" y="139.6">(ICP1)PD4</text>
<text x="270.3" y="138.5">47</text>
<text x="270.3" y="141.1">46</text>
<text x="270.3" y="143.6">45</text>
<text x="69.7" y="146.1">25</text>
<text x="69.7" y="148.7">30</text>
<text x="74.7" y="147.3">GND</text>
<text x="74.7" y="144.7">GND</text>
<text x="74.7" y="149.8">GND</text>
<text x="90" y="147.3">GP27</text>
<text x="90" y="144.7">GP25</text>
<text x="98.1" y="146.1">13</text>
<text x="212.4" y="146.1">83</text>
<text x="212.4" y="148.7">84</text>
<text x="219.5" y="144.7">PK7(ADC15/PCINT23)</text>
<text x="219.5" y="147.3">PK6(ADC14/PCINT22)</text>
<text x="219.5" y="149.8">PK5(ADC13/PCINT21)</text>
<text x="249.1" y="144.7">(RXD1/INT2)PD2</text>
<text x="250.4" y="147.3">(SDA/INT1)PD1</text>
<text x="250.6" y="149.8">(SCL/INT0)PD0</text>
<text x="270.3" y="146.1">44</text>
<text x="270.3" y="148.7">43</text>
<text x="69.7" y="151.2">34</text>
<text x="69.7" y="153.8">39</text>
<text x="74.7" y="152.3">GND</text>
<text x="74.7" y="154.9">GND</text>
<text x="89.2" y="152.3">ID_SD</text>
<text x="89.2" y="154.9">ID_SC</text>
<text x="98.1" y="151.2">27</text>
<text x="98.1" y="153.8">28</text>
<text x="212.4" y="151.2">85</text>
<text x="212.4" y="153.8">86</text>
<text x="219.5" y="152.3">PK4(ADC12/PCINT20)</text>
<text x="219.5" y="154.9">PK3(ADC11/PCINT19)</text>
<text x="243.8" y="154.9">(CLKO/ICP3/INT7)PE7</text>
<text x="270.3" y="153.8">9</text>
<text x="143.9" y="161.4">16</text>
<text x="143.9" y="158.8">18</text>
<text x="143.9" y="156.3">20</text>
<text x="156" y="161.4">15</text>
<text x="156" y="158.8">17</text>
<text x="156" y="156.3">19</text>
<text x="212.4" y="156.3">87</text>
<text x="212.4" y="158.8">88</text>
<text x="212.4" y="161.4">89</text>
<text x="219.5" y="157.4">PK2(ADC10/PCINT18)</text>
<text x="219.5" y="160">PK1(ADC9/PCINT17)</text>
<text x="249" y="160">(OC3C/INT5)PE5</text>
<text x="252.4" y="157.4">(T3/INT6)PE6</text>
<text x="270.3" y="156.3">8</text>
<text x="270.3" y="158.8">7</text>
<text x="270.3" y="161.4">6</text>
<text x="143.9" y="166.5">12</text>
<text x="143.9" y="163.9">14</text>
<text x="156" y="166.5">11</text>
<text x="156" y="163.9">13</text>
<text x="219.5" y="162.5">PK0(ADC8/PCINT16)</text>
<text x="249" y="165">(OC3A/AIN1)PE3</text>
<text x="249.1" y="162.5">(OC3B/INT4)PE4</text>
<text x="249.2" y="167.6">(XCK0/AIN0)PE2</text>
<text x="270.3" y="163.9">5</text>
<text x="270.3" y="166.5">4</text>
<text x="143.9" y="169">10</text>
<text x="145.1" y="171.5">8</text>
<text x="156" y="171.5">7</text>
<text x="156" y="169">9</text>
<text x="212.4" y="171.5">69</text>
<text x="212.4" y="169">79</text>
<text x="219.5" y="172.7">PJ6(PCINT15)</text>
<text x="219.5" y="170.1">PJ7</text>
<text x="247.6" y="172.7">(RXD0/PCIN8)PE0</text>
<text x="254.7" y="170.1">(TXD0)PE1</text>
<text x="270.3" y="169">3</text>
<text x="270.3" y="171.5">2</text>
<text x="145.1" y="179.2">2</text>
<text x="145.1" y="176.6">4</text>
<text x="145.1" y="174.1">6</text>
<text x="156" y="179.2">1</text>
<text x="156" y="176.6">3</text>
<text x="156" y="174.1">5</text>
<text x="212.4" y="174.1">68</text>
<text x="212.4" y="176.6">67</text>
<text x="212.4" y="179.2">66</text>
<text x="219.5" y="175.2">PJ5(PCINT14)</text>
<text x="219.5" y="177.7">PJ4(PCINT13)</text>
<text x="250.5" y="177.7">(ADC7/TDI)PF7</text>
<text x="270.3" y="176.6">90</text>
<text x="270.3" y="179.2">91</text>
<text x="376.2" y="176.6">1</text>
<text x="376.2" y="179.2">2</text>
<text x="212.4" y="181.7">65</text>
<text x="212.4" y="184.2">64</text>
<text x="219.5" y="180.3">PJ3(PCINT12)</text>
<text x="219.5" y="182.8">PJ2(XCK3/PCINT11)</text>
<text x="219.5" y="185.4">PJ1(TXD3/PCINT10)</text>
<text x="249.4" y="180.3">(ADC6/TDO)PF6</text>
<text x="249.5" y="182.8">(ADC5/TMS)PF5</text>
<text x="249.7" y="185.4">(ADC4/TCK)PF4</text>
<text x="270.3" y="181.7">92</text>
<text x="270.3" y="184.2">93</text>
<text x="376.2" y="181.7">3</text>
<text x="376.2" y="184.2">4</text>
<text x="89.8" y="189.3" transform="rotate(-90 89.8 189.3)">2</text>
<text x="94.9" y="189.3" transform="rotate(-90 94.9 189.3)">19</text>
<text x="212.4" y="186.8">63</text>
<text x="212.4" y="191.9">27</text>
<text x="219.5" y="187.9">PJ0(RXD3/PCINT9)</text>
<text x="254.6" y="187.9">(ADC3)PF3</text>
<text x="254.6" y="190.4">(ADC2)PF2</text>
<text x="270.3" y="186.8">94</text>
<text x="270.3" y="189.3">95</text>
<text x="270.3" y="191.9">96</text>
<text x="77.3" y="194.4">10</text>
<text x="82.3" y="195.5">OE</text>
<text x="90.9" y="197.9" transform="rotate(-90 90.9 197.9)">VCCA</text>
<text x="96" y="197.9" transform="rotate(-90 96 197.9)">VCCB</text>
<text x="212.4" y="194.4">18</text>
<text x="212.4" y="196.9">17</text>
<text x="219.5" y="193">PH7(T4)</text>
<text x="219.5" y="195.5">PH6(OC2B)</text>
<text x="254.6" y="193">(ADC1)PF1</text>
<text x="254.6" y="195.5">(ADC0)PF0</text>
<text x="270.3" y="194.4">97</text>
<text x="376.2" y="194.4">1</text>
<text x="376.2" y="196.9">2</text>
<text x="78.5" y="202">1</text>
<text x="82.3" y="203.1">A1</text>
<text x="100.5" y="203.1">B1</text>
<text x="105.8" y="202">20</text>
<text x="212.4" y="199.5">16</text>
<text x="212.4" y="202">15</text>
<text x="219.5" y="198">PH5(OC4C)</text>
<text x="219.5" y="200.6">PH4(OC4B)</text>
<text x="219.5" y="203.1">PH3(OC4A)</text>
<text x="252.8" y="203.1">(TOSC1)PG4</text>
<text x="254.1" y="200.6">(OC0B)PG5</text>
<text x="270.3" y="202">29</text>
<text x="270.3" y="199.5">1</text>
<text x="376.2" y="199.5">3</text>
<text x="376.2" y="202">4</text>
<text x="78.5" y="204.6">3</text>
<text x="78.5" y="207.1">4</text>
<text x="78.5" y="209.6">5</text>
<text x="82.3" y="205.7">A2</text>
<text x="82.3" y="208.2">A3</text>
<text x="100.5" y="205.7">B2</text>
<text x="100.5" y="208.2">B3</text>
<text x="105.8" y="204.6">18</text>
<text x="105.8" y="207.1">17</text>
<text x="105.8" y="209.6">16</text>
<text x="212.4" y="204.6">14</text>
<text x="212.4" y="207.1">13</text>
<text x="212.4" y="209.6">12</text>
<text x="219.5" y="205.7">PH2(XCK2)</text>
<text x="219.5" y="208.2">PH1(TXD2)</text>
<text x="252.8" y="205.7">(TOSC2)PG3</text>
<text x="255.9" y="208.2">(ALE)PG2</text>
<text x="270.3" y="209.6">52</text>
<text x="270.3" y="207.1">70</text>
<text x="270.3" y="204.6">28</text>
<text x="78.5" y="212.2">6</text>
<text x="78.5" y="214.7">7</text>
<text x="82.3" y="210.7">A4</text>
<text x="82.3" y="213.3">A5</text>
<text x="82.3" y="215.8">A6</text>
<text x="100.5" y="210.7">B4</text>
<text x="100.5" y="213.3">B5</text>
<text x="100.5" y="215.8">B6</text>
<text x="105.8" y="212.2">15</text>
<text x="105.8" y="214.7">14</text>
<text x="136.9" y="214.7">6</text>
<text x="136.9" y="212.2">8</text>
<text x="148.9" y="214.7">5</text>
<text x="148.9" y="212.2">7</text>
<text x="219.5" y="210.7">PH0(RXD2)</text>
<text x="256.2" y="213.3">(WR)PG0</text>
<text x="256.8" y="210.7">(RD)PG1</text>
<text x="270.3" y="212.2">51</text>
<text x="376.2" y="214.7">1</text>
<text x="78.5" y="217.2">8</text>
<text x="78.5" y="219.8">9</text>
<text x="82.3" y="218.4">A7</text>
<text x="82.3" y="220.9">A8</text>
<text x="100.5" y="218.4">B7</text>
<text x="100.5" y="220.9">B8</text>
<text x="105.8" y="217.2">13</text>
<text x="105.8" y="219.8">12</text>
<text x="136.9" y="219.8">2</text>
<text x="136.9" y="217.2">4</text>
<text x="148.9" y="219.8">1</text>
<text x="148.9" y="217.2">3</text>
<text x="376.2" y="217.2">2</text>
<text x="376.2" y="219.8">3</text>
<text x="93.5" y="225.4" transform="rotate(-90 93.5 225.4)">GND</text>
<text x="376.2" y="222.3">4</text>
<text x="92.3" y="230.3" transform="rotate(-90 92.3 230.3)">11</text>
</g>
<g font-size="1.8" fill="#808080">
<text x="80" y="187.1">U4</text>
<text x="81.3" y="224">1.2-3.6V</text>
<text x="95.9" y="224">1.65-5.5V</text>
<text x="80" y="230.3">TXB0108PWR</text>
</g>
</svg>
